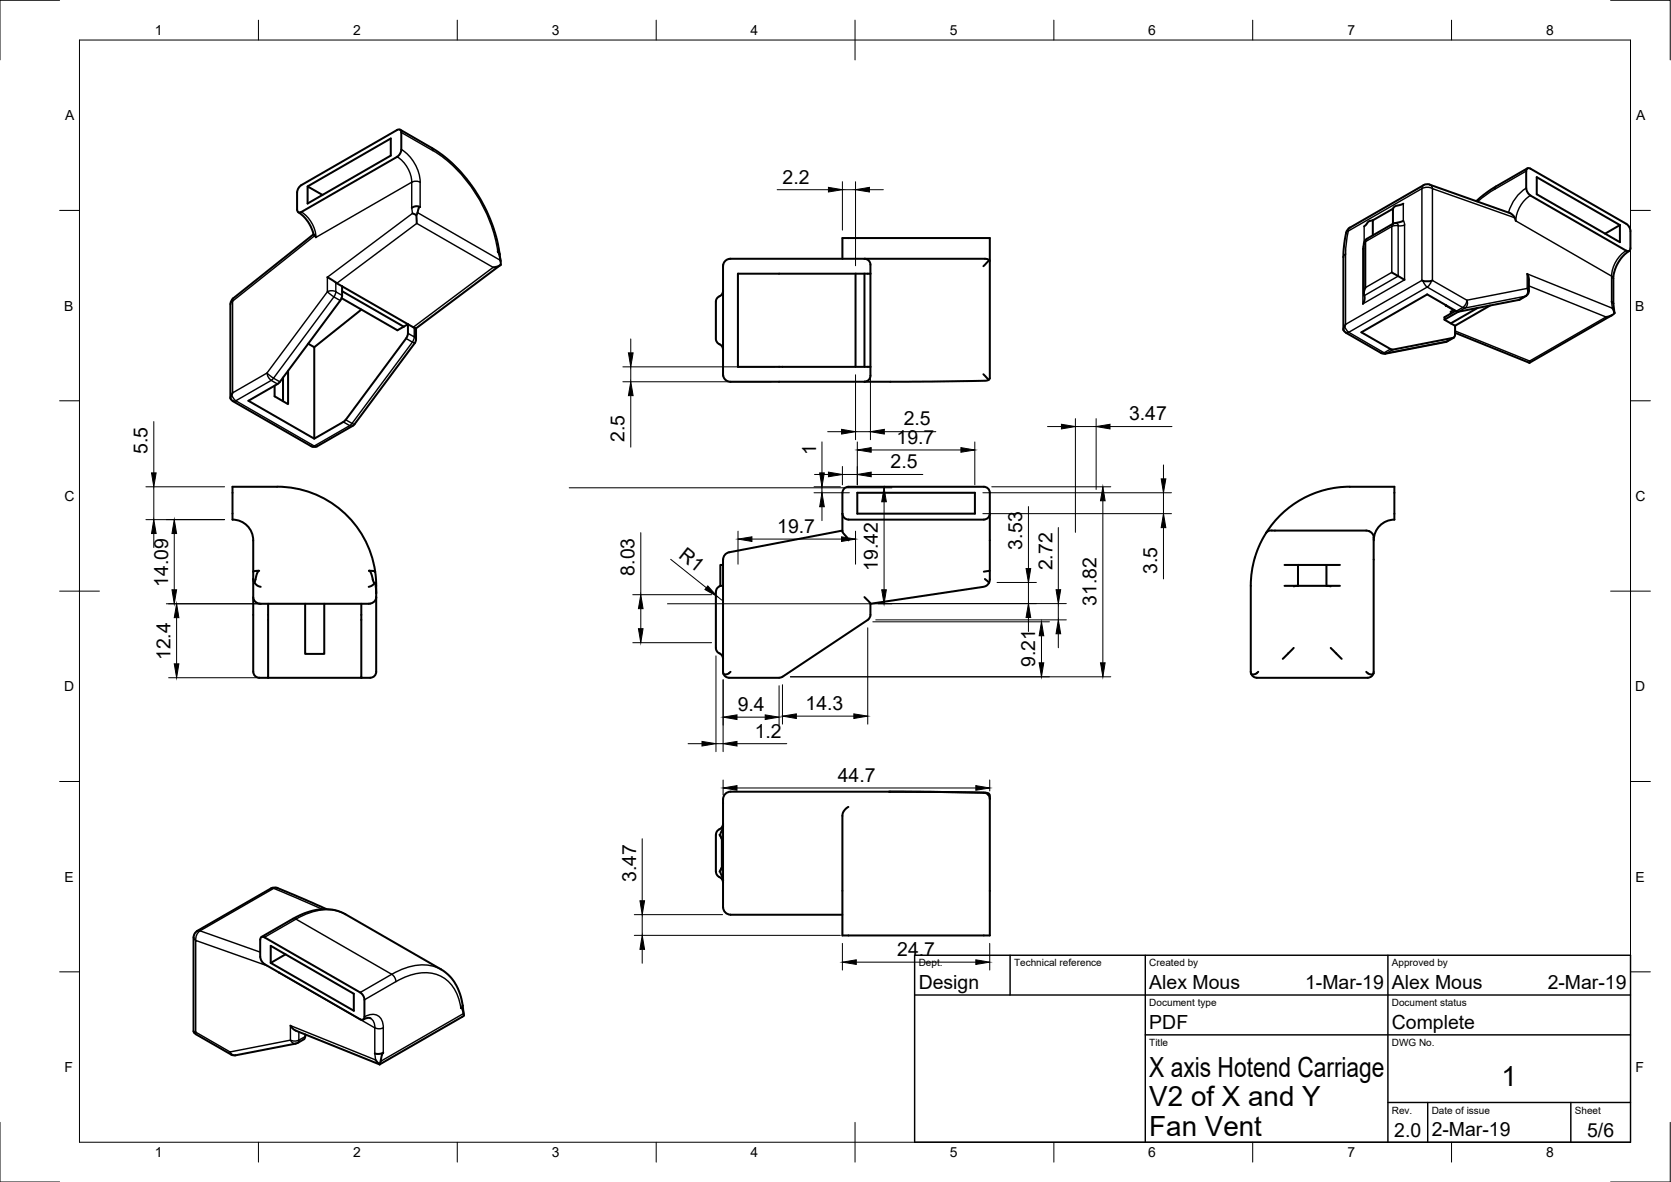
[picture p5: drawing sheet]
<svg xmlns="http://www.w3.org/2000/svg" width="420mm" height="297mm" viewBox="0 0 420 297" stroke-linecap="round" stroke-linejoin="round" font-family="sans-serif">
<!-- layer: Visible -->
<g fill="none" stroke="#000" stroke-width=".51">
<path d="M99.8 32.7l-24 13.8-.9 1-.2 .9M99.9 32.7a.64 .64 0 0 1 .7-.1 .64 .64 0 0 1 .3 .7v4.3l-.2 .8-.5 .7-24.4 14.2M100.6 32.6l7.9 4.6a38.4 38.4 0 0 1 17.1 26.2v.5M74.7 48.4v4.3M74.7 52.7l.1 .3a.61 .61 0 0 0 1 .3M75 53.3l1.2 1 1.2 1.3 .7 1.2 .7 2.1M77.3 46.8l21-12v4.3l-21 12v-4.3l3.8 2.2M78.8 58.9l-20.1 16.1-.6 .6-.1 .8-.1 23.6M78.8 58.9l.6 .8M103.5 52.2a2.04 2.04 0 0 1 2.1-.2 1.9 1.9 0 0 0-.7 1.7l-.2 .3M103.7 53.6l1 .4M104.7 54l.1 2.1"/>
<path d="M339.4 57.2a4 4 0 0 0-1.3 3.2l-.3 3.8v18.6M345.2 55.4l-1.1 .3-1.1 1.2M345.2 55.4v3.7M350.2 52.5l.1 3.7 2.5-.7M350.2 52.5l-5 2.9M350.3 56.2l-6.6 3.8M352.8 51.2l-2 .6-.6 .7M357.9 46.6l-18.5 10.6M357.9 46.5l.8-.2 .8 .1 20.1 7.1 1 .7 .5 1.3M384.1 42.3l-9.2 5.4-3.7 2.9M384.8 49.1l-.6-.6-.4-1.2v-4.7a.61 .61 0 0 1 1-.2l24.4 14.1 .6 .7 .2 .9-.1 4.6a.61 .61 0 0 1-1 .3l-24.1-13.9M386.4 44.5l20.9 12.1v4.3l-20.9-12.1z"/>
<path d="M407.3 56.6l-3.7 2.1M82.3 69.7l3.7 2.3M85.6 75.5l-15.4 20.7-7.7 4.5 16.5 9.5M85.9 74.9l14 8.1 1.6-.9M86 72l18.6 10.5M86 73.2l15.5 8.9M86 72v2.2M86 74.2l-.4 1.3M90.9 77.8l-11.9 9.5-1.5-.9M125.6 63.9l-.4-.6 .5 1.3 .2 2M125.6 63.9l.3 1.7M125.9 66.6l-1 .4-.9 .2"/>
<path d="M125.9 66.6l-21.3 15.9M181.8 73.1a1.98 1.98 0 0 1-1.4 1.7l-.4 1v9.3a1.99 1.99 0 0 0 1.4 1.7l.4 1.1M211.8 65v-5.2h37.1v35.3a1 1 0 0 1-1.1 .6l-19.7 .2h-44.6a1.93 1.93 0 0 1-1.7-1.8v-27.4a1.84 1.84 0 0 1 1.9-1.7h33.7M215.1 68.8v23.4M217.4 65h30.2a1 1 0 0 1 1.3 .6M217.4 68.8v23.4M217.4 65a1.49 1.49 0 0 1 1.5 1.5v27.9a1.49 1.49 0 0 1-1.5 1.5M218.9 68.8h-33.4v23.4h33.4M248.7 65.3l-1.4 1.6M342.9 61.3v12.4M343.4 72.2a2.92 2.92 0 0 0-.3 2.7l-.4 1.5M343.7 60a1.49 1.49 0 0 0-.8 1.3"/>
<path d="M349.9 68.5l3.3 1.8M357.5 70.5l.8 .2h1.4l.5-.2M363.5 76.6v.2v-.1M365.6 77.9l-.8 .4v.5M366 78.1l-2.8 1.6v.6l2.7 1.6M366.7 78.3l-3.5 2M366.8 78.3l-.6-.1-7.3-4.2-16.6 9.5 7.3 4.2M371.5 77.4l-6.7 3.9M374.7 76.8l-8.8 5.1M382.1 75.3l-15.3 3M384 68.8l.4 1.3v3a1.49 1.49 0 0 1-.7 1.3l-1.6 .9M405.2 75.8l.5 .4"/>
<path d="M405.3 79.2l-20.7 12M405.4 77.5l.5 1.2M405.7 76.2l.2 2.5M405.9 78.7l-.9 .6-1.2 .4M409.6 63.1a9 9 0 0 0-3.9 6.9v6.3M58.5 98.7l-.6 1.4 .7 .7M71.2 94.9v5.9M72.4 93.2v8.4l-3.4-2v-2.7M79 87.3v22.9l7.3-4.2M101.5 82.1l1.1-.6v2.3M102.6 83.8l-.5 1.2-15.2 20.5-.6 .5M104.6 82.5v2.8l-.3 .9-15.6 20.8"/>
<path d="M247.3 94.1l1.3 1.4M337.9 83l.5 .6M338.3 81.5l-.4 1-.1 .5M338.4 83.6l8.9 5.1 .8 .2 15.4-3 2-1.1M349.6 87.7l.6 .1M365.9 81.9l-.1 2.5-.4 .5-15.2 3M365.9 83.6l18.7 7.6M384.6 90.7v.5M58.5 100.8l19.8 11.3a1.49 1.49 0 0 0 1.5 0l8.9-5.1M183.3 138.8a1.92 1.92 0 0 0-1.5 1.8v28.2a.66 .66 0 0 0 .4 .7 .66 .66 0 0 0 .7-.1l.8-.6M211.8 129.1v4.5l1.5 2.2M211.8 129.1v-5.3a1.49 1.49 0 0 1 1.5-1.5h34.1a1.49 1.49 0 0 1 1.5 1.5v5.3"/>
<path d="M211.8 133.3l-28.5 5.5M211.8 129.1a1.52 1.52 0 0 0 1.5 1.5h34.1a1.49 1.49 0 0 0 1.5-1.5M215.6 123.8h29.5v5.3h-29.5zM248.9 129.1v16.6l-.2 .7M318.3 134a2.17 2.17 0 0 1 2.3-.7h22.9a1.84 1.84 0 0 1 1.9 1.8v34.1M318.3 134a24.9 24.9 0 0 0-3.8 13.2v21.6a.66 .66 0 0 0 .4 .7 .66 .66 0 0 0 .7-.1l.8-.6M318.3 133.9a24.8 24.8 0 0 1 21.1-11.6h11.2v8.2a5.3 5.3 0 0 0-5.2 5.3M63.7 150.1a1.82 1.82 0 0 0 1.9 1.6l27.7-.1a1.81 1.81 0 0 0 1.3-1.5M63.7 143.7l1.5-.3a5.3 5.3 0 0 0-1.1 2.7l-.1 .3M63.7 145.5l.3 .9M63.7 145.5v23.3a1.49 1.49 0 0 0 1.5 1.5M64 146.4l.6 .7 1 .4"/>
<path d="M67.4 151.7v18.6M76.7 151.7v12.6h4.8v-12.6M90.8 151.7v18.6M92.7 147.5l.9-.4 .7-.7 .3 2.7M94.1 146.6l-.7-2.3-.4-.7-.2-.2 1.5 .2 .3 3.1v3.4M94.3 143.6a24.9 24.9 0 0 0-24.6-21.3h-11.2v8.2a5.3 5.3 0 0 1 5.2 5.3v9.7M94.6 150.1v18.7a1.49 1.49 0 0 1-1.5 1.5M181.1 147.2l-.7 .6-.4 .9v14.1a1.98 1.98 0 0 0 1.4 1.7l.4 1.1M181.8 142h-.7v5.2h.7M217.4 150.1l1.5 1.5v2.9l-.4 1-21.8 14.6M247.6 145.5l1.1 .9M248.7 146.4l-.6 .7-.8 .4-28.4 4.2"/>
<path d="M248.9 143.4l-1.5 .3M323 147.2h3.4M323 142h3.4M326.4 147.2l-1.1 .1M326.4 142h7.1v5.2M326.4 142v5.2M326.4 147.2h7.1M333.5 147.2l1.1 .1M333.5 147.2h3.4M333.5 142h3.4M65.2 170.3h27.9M181.9 169.2a1.49 1.49 0 0 0 1.4 1.1"/>
<path d="M183.3 170.3h12.6M196.7 170.1l-.8 .2M314.6 169.2a1.49 1.49 0 0 0 1.4 1.1M316 170.3h27.9M325.3 162.8l-2.8 2.8M334.6 162.8l2.8 2.8M343.5 168.8a1.14 1.14 0 0 0 1.9 .4M345.4 169.2a1.49 1.49 0 0 1-1.5 1.1M223.6 199l23.8 .2a1.55 1.55 0 0 1 1.5 1.6M180.9 209.8l.6 1M181.5 218l-.6 1.1M181.5 218l-.4 1.3 .7 2.1"/>
<path d="M181.5 210.8v7.2M181.8 207l-.2 .7-1.2 1.1-.4 1v9.3l.2 .6 .7 .7M181.8 207.5l-.7 2.1 .4 1.2M248.9 200.8v34.3h-37.1v-30.1a2.7 2.7 0 0 1 1.5-2.2M248.9 200.8v-.8a.86 .86 0 0 0-1.1-.8l-21.1-.2h-43a2.25 2.25 0 0 0-1.9 2.8v26.2a1.91 1.91 0 0 0 1.9 1.9h28.1M48.7 235.6v23.6l.2 .3 .3-.1M65.6 235.6l.6-.2 .3 .1 24.4 14.2 .5 .7 .2 .9v4.6a.61 .61 0 0 1-1 .2l-24.4-14.1-.6-.7-.2-.8v-4.3zM65.7 235.5l8-4.6a13.9 13.9 0 0 1 12.1-1.7l25.1 14.4a12 12 0 0 1 5.4 9.1M68.1 237.7l20.9 12v4.3l-20.9-12zM71.8 239.8l-3.7 2.2M82.1 228.5l-10.7-4.7a3.4 3.4 0 0 0-2.9-.7l-18.9 10.8-.8 .9-.1 .8M180.9 220.4l.7 .7 .2 .7"/>
<path d="M48.7 259.4l.6 .5 8.9 5.1 .7 .2 15.5-2.9 2-1.1M70.1 244.4h.1M73 257.7l.6 .8 .8 .5 21 8.5M76.8 260l-.1 .8-.3 .4M93.2 255.9a1.94 1.94 0 0 0-1.9 .3M116.3 252.7l-.4 .6 .4 .4 .3 1.2a.46 .46 0 0 1-.4 .6l-20.8 11.9M116.3 252.7l.3 2.4M94.2 264.7l1.2 .1 1-.3-.3 .5-.7 2.4M94.4 266.4l1 1"/>
</g>
<!-- layer: Visible Narrow -->
<g fill="none" stroke="#000" stroke-width=".36">
<path d="M99.9 39.4a8.1 8.1 0 0 1 3.6 6.4M100.9 33.3l7.9 4.5a37 37 0 0 1 16.4 25.5M100.9 37.6a10.4 10.4 0 0 1 4.8 8.2M108.5 37.2l.3 .6M103.5 45.8l-24.1 13.8a8.1 8.1 0 0 0-3.6-6.3M103.5 45.8v6.4l.2 1.4-21.4 16.1v3.6l-15.2 20.5-8.6 4.9v-23l20.7-16.5M103.5 45.8l1.3-.3 .9 .3M105 53.4l20.8 12M105.6 45.8v6.2M339 58.1l18.5-10.7v23.1l-19.2 11v-17.7M339 58.1l-.5 2.9-.2 2.8M339 58.1l-.5 .3"/>
<path d="M339.4 57.2l-.3 .3-.1 .6M343 56.9v3.9M350.3 56.2l-.3 .7M351 56a.59 .59 0 0 1 .6 .7M351.6 56.7v12.7l-8.6 4.9M351.6 56.7h-.9l-.7 .2M352.8 51.2l.1 4.3 .3 1-.8 .3-.8-.1M353.2 56.5v13.8l-10.5 6.1v-13.8M359.5 46.4l.5 .3 .2 .7-1.3-.3-1.4 .3 .1-.5 .3-.4M375.8 47.6l-2.4 1.6-1.9 1.5M376.1 46.9l-.3 .7M380.9 54.7l-20.7-7.3v23.1l8.6 4.9 15.2-2.9"/>
<path d="M383.8 43l-8 4.6M383.8 47.3a10.4 10.4 0 0 0-4.5 6.1M384.8 49.1a8.1 8.1 0 0 0-3.7 6.4l24.1 13.9M58.7 75l-.2 .1a.68 .68 0 0 1-.4 .9l-.1 .4M82.3 73.3l.9-.2 1.2 .2-.4 1.3zM84.4 71v2.3l1.6 .9M84.7 71.2l20.1-15.1 19.2 11.1-20.1 15M85.6 75.5l-1.7-.9-15.1 20.4M338.3 63.8l-.4 .4-.1 .4M342.9 62.4l-.2 .2M342.9 61.4l-.2 1.2M343.4 60.7l6.5-3.8v11.6l-6.5 3.7z"/>
<path d="M343.7 60l-.8 1.3M357.8 70.6l.3 .7 .8 .8 .7-.8 .3-.7M363.5 76.8l2 1.2M367.8 77.3l-1.6 .9M367.8 77.3l-8.9-5.2-19.8 11.4M368.8 75.4a1.36 1.36 0 0 1-.6 2l-.4-.1 .8-1zM381.9 75.4l1.6-.9-15.2 2.9-1.5 .9M384 72.5l.4 .6M384 72.5a1.59 1.59 0 0 1-.5 1.9h.2M384.4 71.8l19.4 7.9-19.2 11-18.7-7.5M405.2 69.4v6.4l.2 1.7-21.4-8.7v3.7M405.2 69.4l.5 .6"/>
<path d="M408.9 63a8.1 8.1 0 0 0-3.7 6.4M58.3 99.2l.2 .7 .8 .8M67.2 93.7l1.6 1.3-.6 .6-.8-1zM68.8 95l1.6 1M69.8 96.5l-1.6-.9-8.9 5.1M102.1 85.1l1.6 .9-15.2 20.4M104.2 82.4v2.3l-1.6-.9M104.6 85.3l-.4-.6-.5 1.3 .6 .2M338.1 81.9l.3 .8 .7 .8M339.1 83.5l8.9 5.2 1.6-1M339.1 83.5l-.7 .1M347.3 88.7l1.3 .1"/>
<path d="M348.6 88.8l-.3 .1M350.2 87.9l-1.6 .9M363.8 85.8l-15.2 3M363.8 85.8l-.3 .1M364 85.7l-.2 .1M365.4 84.9l-1.6 .9M59.3 100.7l19.7 11.4M59.3 100.7l-.7 .1M79 112.1h-.7M79 112.1h.8M86.3 106l1.6 1-8.9 5.1M86.9 105.5l1.6 .9"/>
<path d="M88.5 106.4l-.6 .5 .8 .1M88.5 106.4l.6 .2M50.3 233.9l15.1 5.4M50.3 233.9h-.7M50.3 233.9l-.8 1-.3 1.4-.4-.3-.1-.4M69.8 223.2l-1.7 .1M73.7 230.9l.7 .1M74.4 231l-7.9 4.5M74.4 231l24.1 13.8M81 228.5l-12.2-5.2-18.5 10.6M86.8 229.7a11.2 11.2 0 0 0-10.1 .1l-2.3 1.2M49 259.5l.3 .4"/>
<path d="M67.2 242.7l-18-6.4v23.1l8.6 5 15.2-3M70.2 244.4l24 13.9v6.4l.2 1.7-21.4-8.7v3.7M70.2 244.4h.1M75.1 259.3v2.1M91.6 255.5a2.91 2.91 0 0 1 3.4-.3 2.91 2.91 0 0 1 1.4 3.1M93.2 255.9l.8 .9 .3 1.5 1.3 .2 .8-.2M96.4 258.3v6.2M98.5 244.8l-7.9 4.6M98.5 244.8l.8 1 .3 .9M99.5 246.7l-7.9 4.6M99.6 246.7a12.3 12.3 0 0 1 10.7-1.6 9.8 9.8 0 0 1 5.6 8.2M110.9 243.6a11.2 11.2 0 0 0-10.1 .1l-2.3 1.2"/>
<path d="M116.5 254.7l-20.8 12M57.9 264.3l.7 .8 .6 .1M57.9 264.3l.3 .7M73 261.4l.8 .8h.6M73 261.4l.9 .2 1.2-.2M75.1 261.4l-.3 .7M76.8 260.5l-1.7 .9"/>
</g>
<!-- layer: Border -->
<g fill="none" stroke="#000" stroke-width=".25">
<path d="M15 .1h-15v15M20 10.1h390v276.9h-390zM65 5.1v5M115 5.1v5M165 5.1v5M215 5.1v10M265 5.1v5M315 5.1v5M365 5.1v5M405 .1h15v15M15 52.9h5M410 52.9h5"/>
<path d="M15 100.7h5M410 100.7h5M15 148.6h10M405 148.6h10M15 196.4h5M410 196.4h5M15 244.2h5M410 244.2h5M0 282.1v14.9h15M65 287v5M115 287v5M165 287v5"/>
<path d="M215 282.1v9.9M265 287v5M315 287v5M365 287v5M420 282.1v14.9h-15"/>
</g>
<!-- layer: TitleBlock -->
<path d="M230 240.1h180v46.9h-180zM230 250h180M254 240.1v9.9M288 240.1v46.9M349 240.1v46.9M288 260.1h122M349 277.1h61M359 277.1v9.9M395 277.1v9.9" fill="none" stroke="#000" stroke-width=".36"/>
<!-- layer: Dimensions -->
<g fill="none" stroke="#000" stroke-width=".25">
<path d="M195.4 47.7h12.9M211.8 45.7v12.1M211.8 47.7h3.3M215.1 45.7v21.1M218.6 47.7h3.5M156.6 92.2h38.1M156.6 95.9h37.3M158.6 85.2v3.5M158.6 92.2v3.7M158.6 99.4v13M215.1 94.2v16.3M218.9 94.2v16.3"/>
<path d="M38.7 105.9v12.9M204.8 119.2h3.5M206.7 111v7.8M208.1 108.5h3.5M211.8 117.2v4.6M211.8 119.2h3.8M215.1 108.5h3.8M215.6 111.1v10.7M219.1 113.1h22.5M219.1 119.2h12.9M222.4 108.5h12.9M245.1 111.1v10.7"/>
<path d="M263.4 107.2h3.5M270.4 105.2v28.6M270.4 107.2h5.2M275.6 105.2v17.8M279.1 107.2h15.6M292.5 116.8v3.5M36.7 122.3h19.8M36.7 130.6h19.8M38.7 122.3v8.3M38.7 134.1v3.5M43.8 134.1v14.1M143.1 122.6h81.2"/>
<path d="M161.1 133.9v15.5M185.6 133.5v8.3M189.1 135.5h22.5M204.7 122.3h6.6M204.7 123.8h8.9M206.7 122.3v1.5M206.7 127.3v3.5M215.1 133.5v8.3M222.3 126.1v22.1M247.1 123.8h47.5M247.1 129.1h47.5M249.4 122.3h29.9"/>
<path d="M258.6 127.3v15.6M266.1 132.6v15.6M277.3 125.8v40.8M292.5 123.8v5.3M292.5 132.6v12.9M41.8 151.7h23.6M44.4 155.2v11.6M159.1 149.4h19.8M161.1 153v5M167.8 151.7h56.5M168.6 140.6l9 7.1M180.3 149.9l1.2 .9"/>
<path d="M218.2 157.8v24.2M219.5 156.3h44.4M220.2 155.8h47.9M220.9 151.7h47.2M250.7 146.4h9.9M258.6 146.4v5.3M258.6 155.2v3.5M261.9 159.8v6.8M266.1 151.7v4.1M266.1 159.3v3.5M42.4 170.3h23M159.1 161.5h19.8"/>
<path d="M180 164.8v24.1M181.8 170.8v18.1M195.9 172.3v9.9M196.7 172.1v9.9M198.7 170.1h80.6M200.2 180h14.5M173 186.9h3.5M180 186.9h1.8M181.8 196v3.8M185.3 198h60.1M185.3 186.9h12.5M185.3 180.2h7.1"/>
<path d="M248.9 196v2.8M161.5 210.8v15.6M159.5 235.1h51.8M159.5 229.9h22.2M161.5 229.9v5.2M161.5 238.6v3.5M211.8 237.1v6.7M248.9 237.1v6.7M215.3 241.8h30.1"/>
</g>
<g fill="#000" stroke="#000" stroke-width=".25">
<path d="M208.3 47.1l3.5 .6-3.5 .5zM215.1 47.7l3.5-.6v1.1zM158 88.7h1.2l-.6 3.5zM158.6 95.9l.6 3.5h-1.2zM38.1 118.8h1.2l-.6 3.5zM206.1 118.8h1.2l-.6 3.5zM208.3 118.6l3.5 .6-3.5 .6zM211.6 107.9l3.5 .6-3.5 .6zM215.6 113.1l3.5-.6v1.2zM215.6 119.2l3.5-.6v1.2zM218.9 108.5l3.5-.6v1.2zM241.6 112.5l3.5 .6-3.5 .6z"/>
<path d="M266.9 106.6l3.5 .6-3.5 .6zM275.6 107.2l3.5-.6v1.2zM38.7 130.6l.6 3.5h-1.2zM43.8 130.6l.6 3.5h-1.2zM185.6 135.5l3.5-.6v1.2zM206.7 123.8l.6 3.5h-1.2zM211.6 134.9l3.5 .6-3.5 .6zM222.3 122.6l.6 3.5h-1.2zM277.3 122.3l.6 3.5h-1.2zM292 120.3h1.1l-.6 3.5zM292.5 129.1l.6 3.5h-1.1zM43.2 148.2h1.2l-.6 3.5z"/>
<path d="M44.4 151.7l.6 3.5h-1.2zM160.5 158h1.2l-.6 3.5zM161.1 149.4l.6 3.6h-1.2zM178 147.2l2.3 2.7-3.1-1.7zM221.7 148.2h1.2l-.6 3.5zM258.6 151.7l.6 3.5h-1.2zM258 142.9h1.2l-.6 3.5zM261.9 156.3l.5 3.5h-1.1zM266.1 155.8l.6 3.5h-1.2zM265.5 148.2h1.2l-.6 3.5zM43.8 166.8h1.2l-.6 3.5zM181.8 180.2l3.5-.6v1.2z"/>
<path d="M192.4 179.6l3.5 .6-3.5 .6zM196.7 180l3.5-.6v1.2zM214.7 179.4l3.5 .6-3.5 .6zM261.3 166.6h1.1l-.5 3.5zM276.7 166.6h1.2l-.6 3.5zM176.5 186.3l3.5 .6-3.5 .6zM181.8 198l3.5-.6v1.2zM181.8 186.9l3.5-.6v1.2zM245.4 197.4l3.5 .6-3.5 .6zM161.5 235.1l.6 3.5h-1.2zM160.9 226.4h1.2l-.6 3.5zM211.8 241.8l3.5-.6v1.2z"/>
<path d="M245.4 241.2l3.5 .6-3.5 .6z"/>
</g>
<g font-size="7">
<text x="289" y="270.6">X axis Hotend Carriage</text>
<text x="377.5" y="273">1</text>
<text x="289" y="278.1">V2 of X and Y</text>
<text x="289" y="285.5">Fan Vent</text>
</g>
<g font-size="4.9">
<text x="196.8" y="46.2">2.2</text>
<text x="227.2" y="106.9">2.5</text>
<text x="283.9" y="105.6">3.47</text>
<text x="157" y="111" transform="rotate(-90 157 111)">2.5</text>
<text x="225.4" y="111.5">19.7</text>
<text x="37.1" y="114" transform="rotate(-90 37.1 114)">5.5</text>
<text x="205.2" y="114.4" transform="rotate(-90 205.2 114.4)">1</text>
<text x="223.9" y="117.7">2.5</text>
<text x="195.4" y="133.9">19.7</text>
<text x="170.5" y="140.1" transform="rotate(39 170.5 140.1)">R1</text>
<text x="220.7" y="143.4" transform="rotate(-90 220.7 143.4)">19.42</text>
<text x="257" y="138.1" transform="rotate(-90 257 138.1)">3.53</text>
<text x="264.6" y="143.3" transform="rotate(-90 264.6 143.3)">2.72</text>
<text x="42.2" y="147.4" transform="rotate(-90 42.2 147.4)">14.09</text>
<text x="159.6" y="144.6" transform="rotate(-90 159.6 144.6)">8.03</text>
<text x="291" y="144.2" transform="rotate(-90 291 144.2)">3.5</text>
<text x="275.7" y="152.3" transform="rotate(-90 275.7 152.3)">31.82</text>
<text x="42.9" y="165.9" transform="rotate(-90 42.9 165.9)">12.4</text>
<text x="260.3" y="167.6" transform="rotate(-90 260.3 167.6)">9.21</text>
<text x="185.5" y="178.7">9.4</text>
<text x="202.5" y="178.4">14.3</text>
<text x="189.8" y="185.4">1.2</text>
<text x="210.7" y="196.5">44.7</text>
<text x="159.9" y="221.6" transform="rotate(-90 159.9 221.6)">3.47</text>
<text x="225.6" y="240.3">24.7</text>
<text x="231" y="248.5">Design</text>
<text x="289" y="248.5">Alex Mous</text>
<text x="328.1" y="248.5">1-Mar-19</text>
<text x="350" y="248.5">Alex Mous</text>
<text x="389.1" y="248.5">2-Mar-19</text>
<text x="289" y="258.6">PDF</text>
<text x="350" y="258.6">Complete</text>
<text x="350.6" y="285.7">2.0</text>
<text x="360" y="285.5">2-Mar-19</text>
<text x="399.1" y="285.7">5/6</text>
</g>
<g font-size="3.5">
<text x="39" y="8.8">1</text>
<text x="88.8" y="8.8">2</text>
<text x="138.8" y="8.8">3</text>
<text x="188.7" y="8.8">4</text>
<text x="238.8" y="8.8">5</text>
<text x="288.7" y="8.8">6</text>
<text x="338.8" y="8.8">7</text>
<text x="388.8" y="8.8">8</text>
<text x="16.4" y="30.2">A</text>
<text x="411.4" y="30.2">A</text>
<text x="16.2" y="78">B</text>
<text x="411.2" y="78">B</text>
<text x="16.2" y="125.9">C</text>
<text x="411.2" y="125.9">C</text>
<text x="16.2" y="173.7">D</text>
<text x="411.2" y="173.7">D</text>
<text x="16.2" y="221.6">E</text>
<text x="411.2" y="221.6">E</text>
<text x="16.2" y="269.4">F</text>
<text x="411.2" y="269.4">F</text>
<text x="39" y="290.8">1</text>
<text x="88.8" y="290.8">2</text>
<text x="138.8" y="290.8">3</text>
<text x="188.7" y="290.8">4</text>
<text x="238.8" y="290.8">5</text>
<text x="288.7" y="290.8">6</text>
<text x="338.8" y="290.8">7</text>
<text x="388.8" y="290.8">8</text>
</g>
<g font-size="2.5">
<text x="231" y="242.9">Dept.</text>
<text x="255" y="242.9">Technical reference</text>
<text x="289" y="242.9">Created by</text>
<text x="350" y="242.9">Approved by</text>
<text x="289" y="252.8">Document type</text>
<text x="350" y="252.8">Document status</text>
<text x="289" y="262.9">Title</text>
<text x="350" y="262.9">DWG No.</text>
<text x="350" y="279.9">Rev.</text>
<text x="360" y="279.9">Date of issue</text>
<text x="396" y="279.9">Sheet</text>
</g>
</svg>
